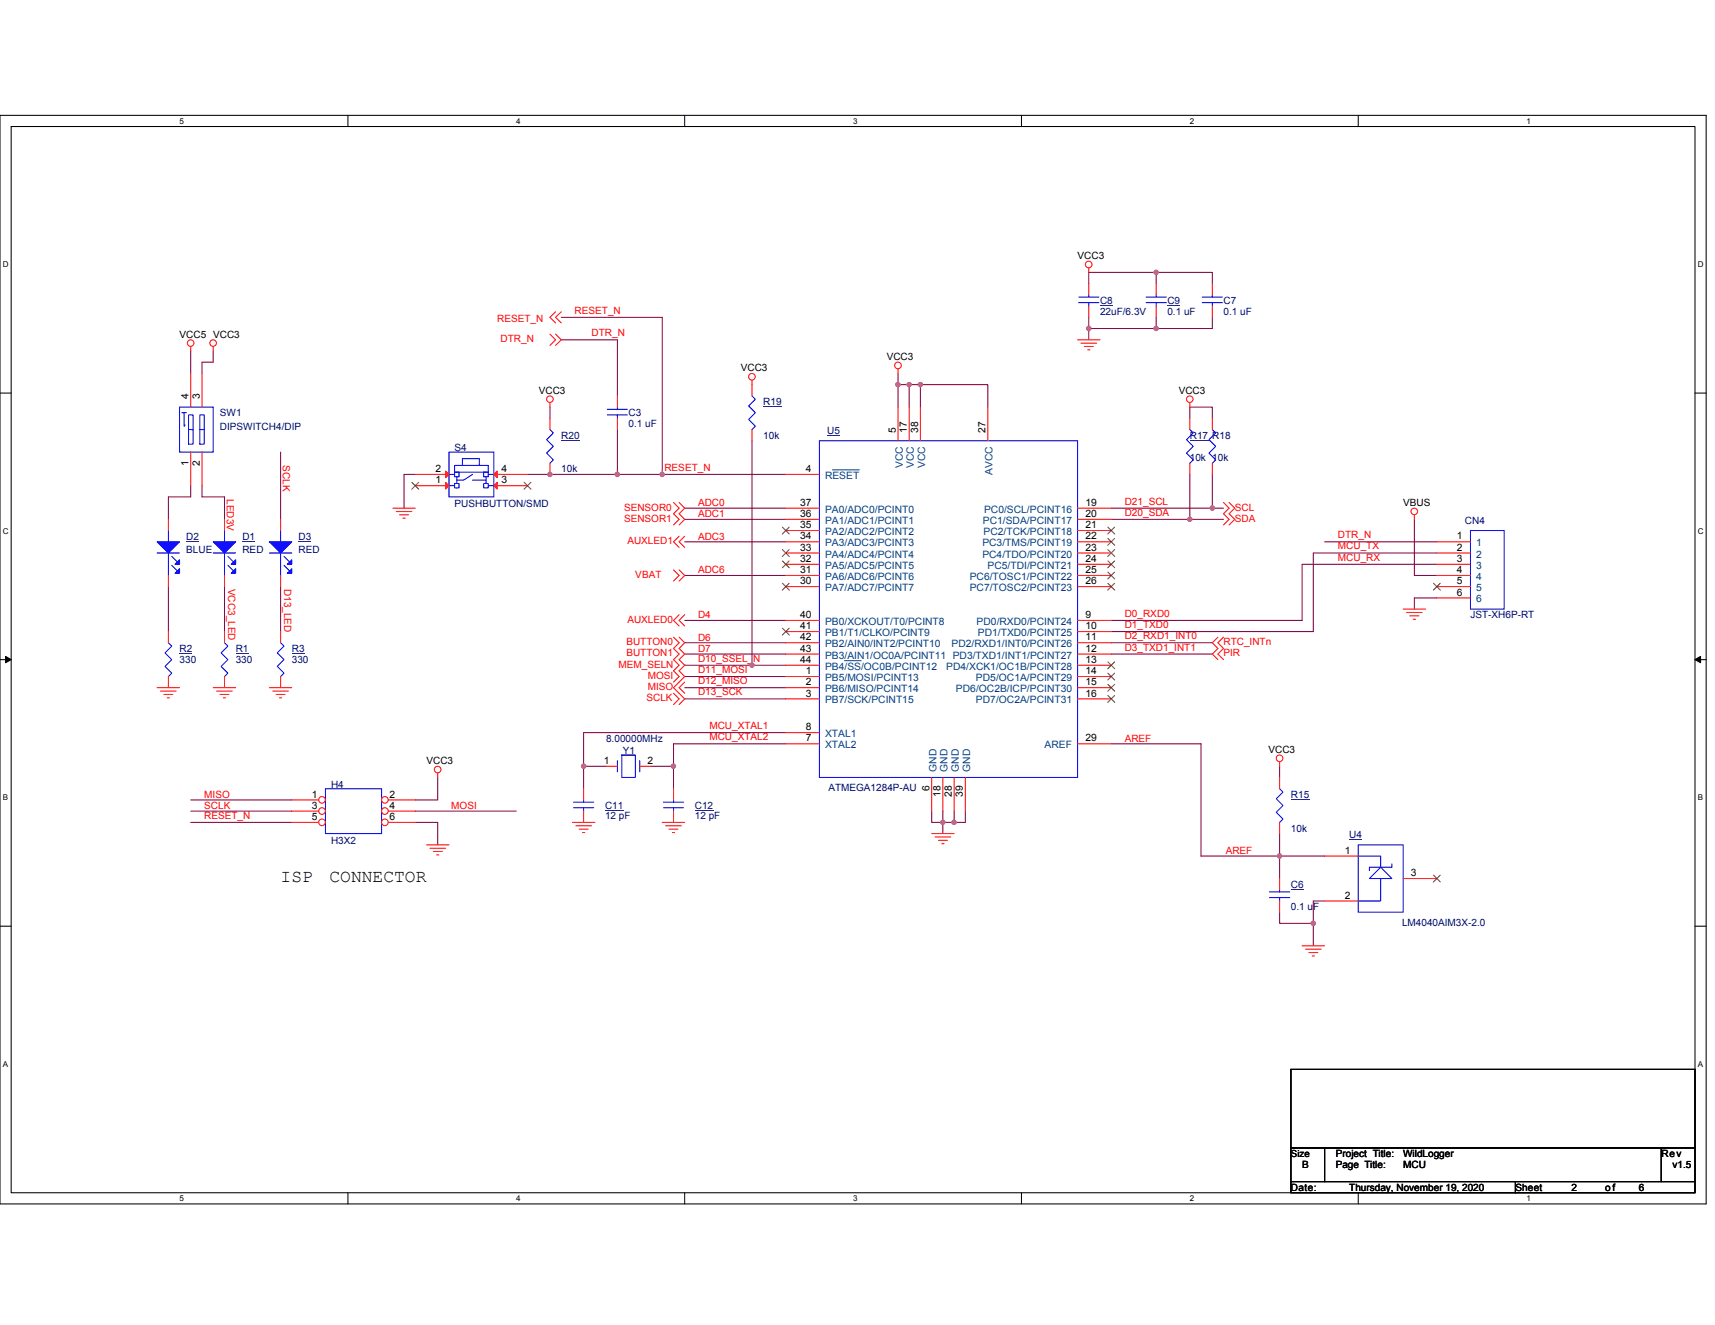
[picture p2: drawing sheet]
<svg xmlns="http://www.w3.org/2000/svg" width="279mm" height="216mm" viewBox="0 0 279 216" stroke-linecap="round" stroke-linejoin="round" font-family="sans-serif">
<path d="M0 18.8h278v177.4h-278zM1.8 20.6h274.3v173.8h-274.3z" fill="none" stroke="#000" stroke-width=".17"/>
<g fill="#fff">
<path d="M29.3 19h.7v1.4h-.7z"/>
<path d="M29.3 194.5h.7v1.5h-.7z"/>
</g>
<path d="M56.7 18.8v1.8M56.7 194.4v1.8" fill="none" stroke="#000" stroke-width=".17"/>
<g fill="#fff">
<path d="M84.1 19h.7v1.4h-.7z"/>
<path d="M84.1 194.5h.7v1.5h-.7z"/>
</g>
<path d="M111.5 18.8v1.8M111.5 194.4v1.8" fill="none" stroke="#000" stroke-width=".17"/>
<g fill="#fff">
<path d="M139 19h.7v1.4h-.7z"/>
<path d="M139 194.5h.7v1.5h-.7z"/>
</g>
<path d="M166.4 18.8v1.8M166.4 194.4v1.8" fill="none" stroke="#000" stroke-width=".17"/>
<g fill="#fff">
<path d="M193.8 19h.8v1.4h-.8z"/>
<path d="M193.8 194.5h.8v1.5h-.8z"/>
</g>
<path d="M221.3 18.8v1.8M221.3 194.4v1.8" fill="none" stroke="#000" stroke-width=".17"/>
<g fill="#fff">
<path d="M248.7 19h.7v1.4h-.7z"/>
<path d="M248.7 194.5h.7v1.5h-.7z"/>
<path d="M.5 42.3h.9v1.5h-.9z"/>
<path d="M276.6 42.3h1v1.5h-1z"/>
<path d="M.5 85.8h.9v1.4h-.9z"/>
<path d="M276.6 85.8h1v1.4h-1z"/>
</g>
<path d="M0 64.1h1.8M276.1 64.1h1.9" fill="none" stroke="#000" stroke-width=".17"/>
<g fill="#fff">
<path d="M.5 129.2h.8v1.5h-.8z"/>
<path d="M276.6 129.2h.9v1.5h-.9z"/>
</g>
<path d="M0 107.5h1.8M276.1 107.5h1.9" fill="none" stroke="#000" stroke-width=".17"/>
<path d="M.9 107l.9 .5-.9 .5zM276.1 107.5l1-.5v1z" fill="#000" stroke="#000" stroke-width=".16"/>
<g fill="#fff">
<path d="M.5 172.6h.8v1.5h-.8z"/>
<path d="M276.6 172.6h.9v1.5h-.9z"/>
</g>
<path d="M0 150.9h1.8M276.1 150.9h1.9M210.3 174.2h65.8v12.8h-65.8zM210.3 187h5.5v5.5h-5.5zM210.3 192.5h36.6v1.9h-36.6zM215.8 187h54.9v5.5h-54.9zM246.9 192.5h29.2v1.9h-29.2zM270.7 187h5.4v5.5h-5.4z" fill="none" stroke="#000" stroke-width=".17"/>
<g fill="none" stroke="#800040" stroke-width=".17">
<path d="M31.1 57.2v3.7M34.7 57.2v1.8h-1.8v1.9M91.4 55.4h9.2v9.1M91.4 51.7h16.5v25.6M177.4 51.7v1.8M177.4 53.5v1.9M177.4 53.5h11M188.4 44.4h9.1v1.8M188.4 44.4h-11v1.8M188.4 44.4v1.8M188.4 51.7v1.8M197.5 51.7v1.8h-9.1"/>
<path d="M31.1 79.1v1.9h-3.7v3.6M32.9 79.1v1.9h3.7v3.6M45.7 73.7v10.9M67.6 77.3h-1.8v5.5M85.9 77.3h14.7M89.6 66.3v1.9M100.6 70v7.3M100.6 77.3h7.3M107.9 77.3h20.1M122.5 71.8v36.6M146.3 60.9v1.8M146.3 62.7v3.6"/>
<path d="M146.3 62.7h1.8M148.1 62.7v3.6M148.1 62.7h1.8M149.9 62.7h11v3.6M149.9 62.7v3.6M193.8 77.3v7.3M193.8 68.2v-1.9h3.7v1.9M197.5 77.3v5.5M27.4 95.6v7.3M36.6 95.6v7.3M45.7 95.6v7.3M111.5 88.3h16.5"/>
<path d="M111.5 84.6h16.5M111.5 82.8h16.5M111.5 93.8h16.5M181 84.6h12.8M181 82.8h16.5M193.8 84.6h5.5M197.5 82.8h1.8M215.8 88.3h18.3M230.4 84.6v9.2h3.7M234.1 90.1h-20.1v12.8h-33M234.1 97.4h-3.7v1.9M234.1 91.9h-22v9.2h-31.1"/>
<path d="M111.5 101.1h16.5M111.5 106.6h16.5M111.5 104.7h16.5M111.5 113.9h16.5M111.5 112.1h16.5M111.5 110.2h16.5M111.5 108.4h11M122.5 108.4h5.5M128 119.4h-32.9v9.1M181 104.7h16.5M181 106.6h16.5M31.1 130.3h16.4"/>
<path d="M31.1 132.2h16.4M31.1 134h16.4M67.6 134h3.7v3.7M67.6 132.2h16.5M71.3 126.7v3.6h-3.7M95.1 124.9h3.6M106.1 124.9h3.6M109.7 124.9v3.6M128 121.2h-18.3v3.7M151.8 132.2v1.8h1.8M153.6 132.2v1.8M153.6 134v1.8"/>
<path d="M153.6 134h1.8M155.4 132.2v1.8M157.3 132.2v1.8h-1.9M181 121.2h14.7v18.3h12.8M208.5 124.9v1.8M208.5 139.5v3.7M208.5 135.8v3.7M208.5 139.5h7.3M208.5 148.6v1.9h5.5M214 150.5v3.6M215.8 146.8h-1.8v3.7"/>
</g>
<g fill="#f0f" stroke="#f0f" stroke-width=".17">
<circle cx="149.9" cy="62.7" r=".36"/>
<circle cx="148.1" cy="62.7" r=".35"/>
<circle cx="146.3" cy="62.7" r=".36"/>
<circle cx="193.8" cy="84.6" r=".35"/>
<circle cx="95.1" cy="124.8" r=".36"/>
<circle cx="197.5" cy="82.8" r=".36"/>
<circle cx="109.7" cy="124.8" r=".36"/>
<circle cx="153.6" cy="134" r=".35"/>
<circle cx="155.4" cy="134" r=".36"/>
<circle cx="122.5" cy="108.4" r=".36"/>
<circle cx="214" cy="150.5" r=".36"/>
<circle cx="208.5" cy="139.5" r=".35"/>
<circle cx="177.4" cy="53.5" r=".36"/>
<circle cx="188.3" cy="53.5" r=".35"/>
<circle cx="188.3" cy="44.4" r=".35"/>
<circle cx="89.6" cy="77.3" r=".36"/>
<circle cx="107.9" cy="77.3" r=".36"/>
<circle cx="100.6" cy="77.3" r=".36"/>
</g>
<g fill="none" stroke="#f00" stroke-width=".17">
<path d="M31.1 56.5v.7M34.7 56.5v.7M89.6 54.4l.9 1-.9 .9M90.5 50.8l-.9 .9 .9 .9M90.5 54.4l.9 1-.9 .9M91.4 50.8l-.9 .9 .9 .9M175.6 55.4h3.6M176.1 55.9h2.6M176.7 56.5h1.4M177.2 57h.4M177.4 43.7v.7M197.5 46.2v1.8"/>
<path d="M197.5 49.9v1.8M89.6 65.6v.7M89.6 68.2v1.8M89.6 75.5v1.8M100.6 64.5v1.8M100.6 68.2v1.8M122.5 62v2.5M122.5 70v1.8M146.3 60.1v.8M193.8 65.6v.7M27.4 84.6v1.8M27.4 93.8v1.8"/>
<path d="M36.6 84.6v1.8M36.6 93.8v1.8M45.7 84.6v1.8M45.7 93.8v1.8M64 82.8h3.6M64.6 83.4h2.5M65.1 83.9h1.5M65.6 84.4h.4M109.7 92.9l.9 .9-.9 .9M109.7 81.9l.9 .9-.9 .9 .9 .9-.9 .9M110.6 87.4l-.9 .9 .9 .9M110.6 92.9l.9 .9-.9 .9"/>
<path d="M110.6 81.9l.9 .9-.9 .9 .9 .9-.9 .9M111.5 87.4l-.9 .9 .9 .9M199.3 81.9l.9 .9-.9 .9 .9 .9-.9 .9M200.2 81.9l1 .9-1 .9 1 .9-1 .9M228.6 99.3h3.6M229.2 99.8h2.5M230.4 83.9v.7M234.1 88.3h5.5M234.1 90.1h5.5M234.1 91.9h5.5M234.1 93.8h5.5M234.1 95.6h5.5"/>
<path d="M234.1 97.4h5.5M25.6 112.1h3.7M26.1 112.6h2.6M26.7 113.2h1.5M27.2 113.7h.4M34.7 112.1h3.7M35.3 112.6h2.5M35.8 113.2h1.5M36.4 113.7h.3M36.6 102.9v1.8M36.6 110.2v1.9M43.9 112.1h3.6"/>
<path d="M44.4 112.6h2.6M45 113.2h1.4M45.5 113.7h.4M109.7 103.8l.9 .9-.9 1 .9 .9-.9 .9 .9 .9-.9 .9 .9 .9-.9 .9M109.7 113l.9 .9-.9 .9M110.6 100.2l-.9 .9 .9 .9M110.6 103.8l.9 .9-.9 1 .9 .9-.9 .9 .9 .9-.9 .9 .9 .9-1.8 1.9 1.8 1.8-.9 .9M111.5 111.1l-.9 1 .9 .9M111.5 100.2l-.9 .9 .9 .9M198.4 103.8l-.9 .9 .9 1-.9 .9 .9 .9M199.3 103.8l-.9 .9 .9 1-.9 .9 .9 .9M229.7 100.4h1.5"/>
<path d="M230.2 100.9h.4M69.5 137.7h3.7M70 138.2h2.6M70.6 138.7h1.5M71.1 139.3h.4M71.3 126v.7M93.3 134h3.6M93.8 134.6h2.6M94.4 135.1h1.4M94.9 135.7h.4M95.1 128.5v1.8M95.1 132.2v1.8"/>
<path d="M107.9 134h3.6M108.4 134.6h2.6M109 135.1h1.4M109.5 135.7h.4M151.8 135.8h3.6M152.3 136.4h2.6M152.9 136.9h1.4M153.4 137.5h.4M208.5 126.7v1.8M208.5 134v1.8M208.5 124.1v.8M215.8 139.5h5.5"/>
<path d="M208.5 143.2v1.8M208.5 146.8v1.8M212.1 154.1h3.7M212.7 154.7h2.5M213.2 155.2h1.5M213.8 155.8h.3M215.8 146.8h5.5M228.6 143.2h5.5"/>
<circle cx="31.1" cy="55.9" r=".54"/>
<circle cx="34.7" cy="55.9" r=".54"/>
<circle cx="146.3" cy="59.5" r=".54"/>
<circle cx="177.4" cy="43.1" r=".54"/>
<circle cx="89.6" cy="65" r=".54"/>
<circle cx="122.5" cy="61.4" r=".54"/>
<circle cx="193.8" cy="65" r=".54"/>
<circle cx="230.4" cy="83.3" r=".54"/>
<circle cx="71.3" cy="125.4" r=".54"/>
<circle cx="208.5" cy="123.6" r=".54"/>
</g>
<g fill="#00f" stroke="#00f" stroke-width=".17">
<path d="M43.9 88.3h3.6l-1.8 1.8z" fill-rule="evenodd"/>
<path d="M47.5 91.2v.7h-.7z" fill-rule="evenodd"/>
<path d="M46.8 93.4l.7-.7v.7z" fill-rule="evenodd"/>
<path d="M34.7 88.3h3.7l-1.8 1.8z" fill-rule="evenodd"/>
<path d="M38.4 91.2v.7h-.7z" fill-rule="evenodd"/>
<path d="M37.7 93.4l.7-.7v.7z" fill-rule="evenodd"/>
<path d="M25.6 88.3h3.7l-1.9 1.8z" fill-rule="evenodd"/>
<path d="M29.3 91.2v.7h-.8z" fill-rule="evenodd"/>
<path d="M28.5 93.4l.8-.7v.7z" fill-rule="evenodd"/>
</g>
<g fill="none" stroke="#00f" stroke-width=".17">
<path d="M195.9 49.3h3.3M195.9 48.4h3.3M197.5 48v.4M197.5 49.3v.6M89.6 70l.5 .5-1.1 1.1 1.1 1.1-1.1 1.1 1.1 1.1-.5 .6M98.9 67.6h3.3M98.9 66.7h3.3M100.6 66.3v.4M100.6 67.6v.6M122.5 64.5l.6 .6-1.1 1 1.1 1.1-1.1 1.1 1.1 1.1-.6 .6M25.6 90.1h3.7M27.4 86.4v1.9"/>
<path d="M27.4 90.1v3.7M28 90.7l.9 .9M28 92.1l.9 .9M34.7 90.1h3.7M36.6 86.4v1.9M36.6 90.1v3.7M37.1 90.7l.9 .9M37.1 92.1l.9 .9M43.9 90.1h3.6M45.7 86.4v1.9M45.7 90.1v3.7M46.3 90.7l.9 .9"/>
<path d="M46.3 92.1l.9 .9M239.6 86.4h5.4v12.9h-5.4zM36.6 104.7l.5 .6-1.1 1.1 1.1 1.1-1.1 1.1 1.1 1.1-.5 .5M53 128.5h9.2v7.3h-9.2zM93.5 131.6h3.2M93.5 130.7h3.2M95.1 130.3v.4M95.1 131.6v.6M208.5 128.5l.5 .6-1.1 1.1 1.1 1.1-1.1 1.1 1.1 1.1-.5 .5M221.3 137.7h7.3v10.9h-7.3zM221.3 139.5h3.6v1.8M206.8 146.3h3.3"/>
<path d="M206.8 145.3h3.3M208.5 145v.3M208.5 146.3v.5M223.1 143.2l1.8-1.9 1.9 1.9zM223.1 141.3h.1M223.1 141.3v.6M224.9 143.2v3.6h-3.6M226.8 140.8v.5h-3.7"/>
</g>
<path d="M91.4 71.7h3M124.4 66.2h3M30.4 88.2h2M39.5 88.2h2.1M48.6 88.2h2.1M38.4 106.4h2.1M98.6 132.1h3M210.3 130.2h3M219.8 136.8h2.1M210.3 144.9h2.1" fill="none" stroke="#000080" stroke-width=".16"/>
<path d="M233.5 95l1.2 1.2M234.6 95l-1.1 1.2M233.5 142.6l1.2 1.1M234.6 142.6l-1.1 1.1" fill="none" stroke="#804000" stroke-width=".16"/>
<circle cx="52.5" cy="130.3" r=".54" fill="#fff" stroke="#f00" stroke-width=".17"/>
<path d="M47.5 130.3h4.4" fill="none" stroke="#f00" stroke-width=".17"/>
<circle cx="62.7" cy="130.3" r=".54" fill="#fff" stroke="#f00" stroke-width=".17"/>
<path d="M63.3 130.3h4.3" fill="none" stroke="#f00" stroke-width=".17"/>
<circle cx="52.5" cy="132.2" r=".54" fill="#fff" stroke="#f00" stroke-width=".17"/>
<path d="M47.5 132.2h4.4" fill="none" stroke="#f00" stroke-width=".17"/>
<circle cx="62.7" cy="132.2" r=".54" fill="#fff" stroke="#f00" stroke-width=".17"/>
<path d="M63.3 132.2h4.3" fill="none" stroke="#f00" stroke-width=".17"/>
<circle cx="52.5" cy="134" r=".54" fill="#fff" stroke="#f00" stroke-width=".17"/>
<path d="M47.5 134h4.4" fill="none" stroke="#f00" stroke-width=".17"/>
<circle cx="62.7" cy="134" r=".54" fill="#fff" stroke="#f00" stroke-width=".17"/>
<path d="M45.7 102.9v1.8M45.7 110.2v1.9M63.3 134h4.3" fill="none" stroke="#f00" stroke-width=".17"/>
<path d="M45.7 104.7l.6 .6-1.1 1.1 1.1 1.1-1.1 1.1 1.1 1.1-.6 .5M100.6 124v1.8M101.3 123h2.2v3.7h-2.2zM104.2 124v1.8" fill="none" stroke="#00f" stroke-width=".17"/>
<path d="M47.5 106.4h2.1" fill="none" stroke="#000080" stroke-width=".16"/>
<path d="M101.5 123h1.9v.2h-1.9z" fill="#000080"/>
<g fill="none" stroke="#f00" stroke-width=".17">
<path d="M177.4 46.2v1.8M177.4 49.9v1.8M188.4 46.2v1.8M188.4 49.9v1.8M31.1 73.7v5.4M31.1 60.9v5.4M32.9 73.7v5.4M32.9 60.9v5.4M67.6 79.1h5.6M67.6 77.3h5.6M80.5 79.1h5.4M80.5 77.3h5.4"/>
<path d="M128 77.3h5.5M146.3 66.3v5.5M148.1 66.3v5.5M149.9 66.3v5.5M160.9 66.3v5.5M193.8 68.2v1.8M193.8 75.5v1.8M197.5 68.2v1.8M197.5 75.5v1.8M128 95.6h5.5M128 93.8h5.5M128 91.9h5.5"/>
<path d="M128 90.1h5.5M128 88.3h5.5M128 86.4h5.5M128 84.6h5.5M128 82.8h5.5M175.6 90.1h5.4M175.6 91.9h5.4M175.6 93.8h5.4M175.6 95.6h5.4M175.6 84.6h5.4M175.6 86.4h5.4M175.6 88.3h5.4"/>
<path d="M175.6 82.8h5.4M27.4 102.9v1.8M27.4 110.2v1.9M128 110.2h5.5M128 112.1h5.5M128 113.9h5.5M128 119.4h5.5M128 101.1h5.5M128 102.9h5.5M128 104.7h5.5M128 106.6h5.5M128 108.4h5.5"/>
<path d="M175.6 101.1h5.4M175.6 102.9h5.4M175.6 104.7h5.4M175.6 108.4h5.4M175.6 110.2h5.4M175.6 112.1h5.4M175.6 113.9h5.4M175.6 106.6h5.4M98.7 124.9h1.9M104.2 124.9h1.9M109.7 128.5v1.8M109.7 132.2v1.8"/>
<path d="M128 121.2h5.5M151.8 126.7v5.5M153.6 126.7v5.5M155.4 126.7v5.5M157.3 126.7v5.5M175.6 121.2h5.4"/>
</g>
<g fill="none" stroke="#00f" stroke-width=".17">
<path d="M175.7 49.3h3.3M175.7 48.4h3.3M177.4 48v.4M177.4 49.3v.6M186.7 49.3h3.3M186.7 48.4h3.3M188.4 48v.4M188.4 49.3v.6M29.3 66.3h5.4v7.4h-5.4zM29.6 67.2h.8M30 67.2v2.2l.2-.1M30.7 67.6h.8v4.8h-.8z"/>
<path d="M30.7 70h.8M32.6 67.6h.7v4.8h-.7zM32.6 70h.7M73.2 73.7h7.3v7.3h-7.3zM73.2 77.3h.9M74.1 76.9h5.4M74.1 76.9v-1.1h5.4v1.1M74.1 77.3v.4h.3M74.1 76.9h.7v.8h-.4M74.1 76.9v.4M74.4 77.7v1.1M74.4 78.8h-.3v.3h-.9"/>
<path d="M74.4 78.8h.4v.7h-.7v-.4M75.3 75.8v-1.1h2.8v1.1M77 78.2h2.2M77 77.3l-1.5 .9h-1.1M79.2 77.7v1.1M79.5 77.3v.4h-.3M79.5 79.1v.4h-.7v-.7h.7v.3h1M79.5 77.3h1M79.5 76.9h-.7v.8h.4M79.5 76.9v.4M133.5 71.8h42.1v54.9h-42.1zM193.8 70l.6 .5-1.1 1.1 1.1 1.1-1.1 1.1 1.1 1.1-.6 .6"/>
<path d="M197.5 70l.6 .5-1.1 1.1 1.1 1.1-1.1 1.1 1.1 1.1-.6 .6M27.4 104.7l.6 .6-1.1 1.1 1.1 1.1-1.1 1.1 1.1 1.1-.6 .5M108.1 131.6h3.3M108.1 130.7h3.3M109.7 130.3v.4M109.7 131.6v.6"/>
</g>
<path d="M179.2 49.8h2.1M190.2 49.8h2.1M134.8 71h2.1M193.8 71.7h3M29.3 106.4h2M113.2 132.1h3" fill="none" stroke="#000080" stroke-width=".16"/>
<path d="M135.6 76.6h4.4M137.6 107.7h2.7" fill="none" stroke="#004080" stroke-width=".16"/>
<g fill="none" stroke="#804000" stroke-width=".16">
<path d="M67.1 78.6l1.1 1.1M68.2 78.6l-1.1 1.1M85.4 78.6l1.1 1.1M86.5 78.6l-1.1 1.1M127.5 95l1.1 1.2M127.5 91.4l1.1 1.1M127.5 89.6l1.1 1.1M127.5 85.9l1.1 1.1M128.6 95l-1.2 1.2M128.6 91.4l-1.2 1.1M128.6 89.6l-1.2 1.1M128.6 85.9l-1.2 1.1"/>
<path d="M180.5 89.6l1.1 1.1M180.5 91.4l1.1 1.1M180.5 93.2l1.1 1.1M180.5 95l1.1 1.2M180.5 85.9l1.1 1.1M180.5 87.7l1.1 1.2M181.6 89.6l-1.1 1.1M181.6 91.4l-1.1 1.1M181.6 93.2l-1.1 1.1M181.6 95l-1.1 1.2M181.6 85.9l-1.1 1.1M181.6 87.7l-1.1 1.2"/>
<path d="M127.5 102.4l1.1 1.1M128.6 102.4l-1.2 1.1M180.5 107.8l1.1 1.2M180.5 109.7l1.1 1.1M180.5 111.5l1.1 1.1M180.5 113.3l1.1 1.1M181.6 107.8l-1.1 1.2M181.6 109.7l-1.1 1.1M181.6 111.5l-1.1 1.1M181.6 113.3l-1.1 1.1"/>
</g>
<g fill="#f00" stroke="#f00" stroke-width=".17">
<path d="M72.6 78.6l.6 .5-.6 .6z"/>
<path d="M80.5 79.1l.5-.5v1.1z"/>
<path d="M72.6 76.8l.6 .5-.6 .6z"/>
<path d="M80.5 77.3l.5-.5v1.1z"/>
</g>
<g fill="#f0f" stroke="#f0f" stroke-width=".17">
<circle cx="149.9" cy="62.7" r=".36"/>
<circle cx="148.1" cy="62.7" r=".35"/>
<circle cx="146.3" cy="62.7" r=".36"/>
<circle cx="193.8" cy="84.6" r=".35"/>
<circle cx="95.1" cy="124.8" r=".36"/>
<circle cx="197.5" cy="82.8" r=".36"/>
<circle cx="109.7" cy="124.8" r=".36"/>
<circle cx="153.6" cy="134" r=".35"/>
<circle cx="155.4" cy="134" r=".36"/>
<circle cx="122.5" cy="108.4" r=".36"/>
<circle cx="214" cy="150.5" r=".36"/>
<circle cx="208.5" cy="139.5" r=".35"/>
<circle cx="177.4" cy="53.5" r=".36"/>
<circle cx="188.3" cy="53.5" r=".35"/>
<circle cx="188.3" cy="44.4" r=".35"/>
<circle cx="89.6" cy="77.3" r=".36"/>
<circle cx="107.9" cy="77.3" r=".36"/>
<circle cx="100.6" cy="77.3" r=".36"/>
</g>
<g font-size="2.9">
<text x="45.7" y="143.6">ISP</text>
<text x="53.7" y="143.6">CONNECTOR</text>
</g>
<g font-size="1.7">
<text x="30.7" y="65.1" transform="rotate(-90 30.7 65.1)">4</text>
<text x="32.5" y="65.1" transform="rotate(-90 32.5 65.1)">3</text>
<text x="145.9" y="70.5" transform="rotate(-90 145.9 70.5)">5</text>
<text x="147.7" y="70.5" transform="rotate(-90 147.7 70.5)">17</text>
<text x="149.6" y="70.5" transform="rotate(-90 149.6 70.5)">38</text>
<text x="160.5" y="70.5" transform="rotate(-90 160.5 70.5)">27</text>
<text x="30.7" y="75.9" transform="rotate(-90 30.7 75.9)">1</text>
<text x="32.5" y="75.9" transform="rotate(-90 32.5 75.9)">2</text>
<text x="71" y="76.9">2</text>
<text x="81.7" y="76.9">4</text>
<text x="131.3" y="76.9">4</text>
<text x="71" y="78.8">1</text>
<text x="81.7" y="78.8">3</text>
<text x="130.4" y="82.4">37</text>
<text x="176.8" y="82.4">19</text>
<text x="130.4" y="89.7">33</text>
<text x="130.4" y="87.9">34</text>
<text x="130.4" y="86.1">35</text>
<text x="130.4" y="84.2">36</text>
<text x="176.8" y="84.2">20</text>
<text x="176.8" y="89.7">23</text>
<text x="176.8" y="87.9">22</text>
<text x="176.8" y="86.1">21</text>
<text x="237.4" y="87.9">1</text>
<text x="237.4" y="89.7">2</text>
<text x="130.4" y="95.2">30</text>
<text x="130.4" y="93.4">31</text>
<text x="130.4" y="91.6">32</text>
<text x="176.8" y="91.6">24</text>
<text x="176.8" y="93.4">25</text>
<text x="176.8" y="95.2">26</text>
<text x="237.4" y="91.6">3</text>
<text x="237.4" y="93.4">4</text>
<text x="237.4" y="95.2">5</text>
<text x="130.4" y="100.7">40</text>
<text x="176.8" y="100.7">9</text>
<text x="237.4" y="97">6</text>
<text x="130.4" y="102.5">41</text>
<text x="130.4" y="104.4">42</text>
<text x="130.4" y="106.2">43</text>
<text x="176.8" y="104.4">11</text>
<text x="176.8" y="106.2">12</text>
<text x="176.8" y="102.5">10</text>
<text x="130.4" y="108">44</text>
<text x="131.3" y="109.9">1</text>
<text x="131.3" y="111.7">2</text>
<text x="131.3" y="113.5">3</text>
<text x="176.8" y="108">13</text>
<text x="176.8" y="111.7">15</text>
<text x="176.8" y="109.9">14</text>
<text x="176.8" y="113.5">16</text>
<text x="131.3" y="119">8</text>
<text x="98.4" y="124.5">1</text>
<text x="105.5" y="124.5">2</text>
<text x="131.3" y="120.8">7</text>
<text x="176.8" y="120.8">29</text>
<text x="50.8" y="130">1</text>
<text x="50.8" y="131.8">3</text>
<text x="63.4" y="130">2</text>
<text x="63.4" y="131.8">4</text>
<text x="151.4" y="128.9" transform="rotate(-90 151.4 128.9)">6</text>
<text x="153.2" y="129.8" transform="rotate(-90 153.2 129.8)">18</text>
<text x="155.1" y="129.8" transform="rotate(-90 155.1 129.8)">28</text>
<text x="156.9" y="129.8" transform="rotate(-90 156.9 129.8)">39</text>
<text x="50.8" y="133.6">5</text>
<text x="63.4" y="133.6">6</text>
<text x="219.1" y="139.1">1</text>
<text x="229.9" y="142.8">3</text>
<text x="219.1" y="146.4">2</text>
</g>
<g font-size="1.7" fill="#004080">
<text x="147.1" y="76.3" transform="rotate(-90 147.1 76.3)">VCC</text>
<text x="148.9" y="76.3" transform="rotate(-90 148.9 76.3)">VCC</text>
<text x="150.7" y="76.3" transform="rotate(-90 150.7 76.3)">VCC</text>
<text x="161.7" y="77.4" transform="rotate(-90 161.7 77.4)">AVCC</text>
<text x="134.4" y="78">RESET</text>
<text x="134.4" y="83.5">PA0/ADC0/PCINT0</text>
<text x="160.3" y="83.5">PC0/SCL/PCINT16</text>
<text x="134.4" y="89">PA3/ADC3/PCINT3</text>
<text x="134.4" y="87.2">PA2/ADC2/PCINT2</text>
<text x="134.4" y="85.4">PA1/ADC1/PCINT1</text>
<text x="160" y="89">PC3/TMS/PCINT19</text>
<text x="160.1" y="85.4">PC1/SDA/PCINT17</text>
<text x="160.2" y="87.2">PC2/TCK/PCINT18</text>
<text x="240.5" y="89">1</text>
<text x="134.4" y="94.5">PA6/ADC6/PCINT6</text>
<text x="134.4" y="92.7">PA5/ADC5/PCINT5</text>
<text x="134.4" y="90.8">PA4/ADC4/PCINT4</text>
<text x="158" y="94.5">PC6/TOSC1/PCINT22</text>
<text x="160" y="90.8">PC4/TDO/PCINT20</text>
<text x="160.9" y="92.7">PC5/TDI/PCINT21</text>
<text x="240.5" y="90.8">2</text>
<text x="240.5" y="92.7">3</text>
<text x="240.5" y="94.5">4</text>
<text x="134.4" y="96.3">PA7/ADC7/PCINT7</text>
<text x="134.4" y="101.8">PB0/XCKOUT/T0/PCINT8</text>
<text x="158" y="96.3">PC7/TOSC2/PCINT23</text>
<text x="159.1" y="101.8">PD0/RXD0/PCINT24</text>
<text x="240.5" y="96.3">5</text>
<text x="240.5" y="98.2">6</text>
<text x="134.4" y="103.7">PB1/T1/CLKO/PCINT9</text>
<text x="134.4" y="105.5">PB2/AIN0/INT2/PCINT10</text>
<text x="134.4" y="107.3">PB3/AIN1/OC0A/PCINT11 PD3/TXD1/INT1/PCINT27</text>
<text x="155" y="105.5">PD2/RXD1/INT0/PCINT26</text>
<text x="159.3" y="103.7">PD1/TXD0/PCINT25</text>
<text x="134.4" y="111">PB5/MOSI/PCINT13</text>
<text x="134.4" y="112.8">PB6/MISO/PCINT14</text>
<text x="134.4" y="109.1">PB4/SS/OC0B/PCINT12</text>
<text x="154.2" y="109.1">PD4/XCK1/OC1B/PCINT28</text>
<text x="155.7" y="112.8">PD6/OC2B/ICP/PCINT30</text>
<text x="159" y="111">PD5/OC1A/PCINT29</text>
<text x="134.4" y="114.6">PB7/SCK/PCINT15</text>
<text x="159" y="114.6">PD7/OC2A/PCINT31</text>
<text x="134.4" y="121.9">XTAL2</text>
<text x="134.4" y="120.1">XTAL1</text>
<text x="152.5" y="125.8" transform="rotate(-90 152.5 125.8)">GND</text>
<text x="154.4" y="125.8" transform="rotate(-90 154.4 125.8)">GND</text>
<text x="156.2" y="125.8" transform="rotate(-90 156.2 125.8)">GND</text>
<text x="158" y="125.8" transform="rotate(-90 158 125.8)">GND</text>
<text x="170.2" y="121.9">AREF</text>
</g>
<g font-size="1.6">
<text x="175.6" y="42.2">VCC3</text>
<text x="29.3" y="55">VCC5 VCC3</text>
<text x="144.5" y="58.7">VCC3</text>
<text x="87.8" y="64.2">VCC3</text>
<text x="120.7" y="60.5">VCC3</text>
<text x="192" y="64.2">VCC3</text>
<text x="228.6" y="82.4">VBUS</text>
<text x="69.5" y="124.5">VCC3</text>
<text x="206.7" y="122.7">VCC3</text>
<text x="210.3" y="188.4">Size</text>
<text x="212.1" y="190.4">B</text>
<text x="217.6" y="188.5">Project Title:</text>
<text x="217.6" y="190.4">Page Title:</text>
<text x="228.6" y="190.4">MCU</text>
<text x="228.6" y="188.5">WildLogger</text>
<text x="270.7" y="188.5">Rev</text>
<text x="272.5" y="190.4">v1.5</text>
<text x="210.3" y="194">Date:</text>
<text x="219.8" y="194">Thursday, November 19, 2020</text>
<text x="246.9" y="194">Sheet</text>
<text x="256" y="194">2</text>
<text x="261.5" y="194">of</text>
<text x="267" y="194">6</text>
</g>
<g font-size="1.6" fill="#f00">
<text x="81" y="52.5">RESET_N</text>
<text x="93.6" y="51.1">RESET_N</text>
<text x="81.6" y="55.8">DTR_N</text>
<text x="96.4" y="54.8">DTR_N</text>
<text x="46.1" y="75.8" transform="rotate(90 46.1 75.8)">SCLK</text>
<text x="108.2" y="76.7">RESET_N</text>
<text x="36.9" y="81.3" transform="rotate(90 36.9 81.3)">LED3V</text>
<text x="101.7" y="83.2">SENSOR0</text>
<text x="113.7" y="82.4">ADC0</text>
<text x="183.2" y="82.2">D21_SCL</text>
<text x="201.2" y="83.2">SCL</text>
<text x="101.7" y="85">SENSOR1</text>
<text x="102.2" y="88.7">AUXLED1</text>
<text x="113.7" y="87.9">ADC3</text>
<text x="113.7" y="84.3">ADC1</text>
<text x="183.2" y="84.1">D20_SDA</text>
<text x="201.2" y="85">SDA</text>
<text x="218" y="87.7">DTR_N</text>
<text x="218" y="89.5">MCU_TX</text>
<text x="37.1" y="95.9" transform="rotate(90 37.1 95.9)">VCC3_LED</text>
<text x="46.3" y="95.9" transform="rotate(90 46.3 95.9)">D13_LED</text>
<text x="103.5" y="94.1">VBAT</text>
<text x="113.7" y="93.4">ADC6</text>
<text x="218" y="91.4">MCU_RX</text>
<text x="102.2" y="101.5">AUXLED0</text>
<text x="113.7" y="100.7">D4</text>
<text x="183.2" y="100.5">D0_RXD0</text>
<text x="102" y="105.1">BUTTON0</text>
<text x="102" y="107">BUTTON1</text>
<text x="113.7" y="106.2">D7</text>
<text x="113.7" y="104.4">D6</text>
<text x="113.7" y="107.8">D10_SSEL_N</text>
<text x="183.2" y="104.2">D2_RXD1_INT0</text>
<text x="183.2" y="102.3">D1_TXD0</text>
<text x="183.2" y="106">D3_TXD1_INT1</text>
<text x="199.3" y="107">PIR</text>
<text x="199.3" y="105.1">RTC_INTn</text>
<text x="100.8" y="108.8">MEM_SELN</text>
<text x="105.5" y="112.4">MISO</text>
<text x="105.5" y="110.6">MOSI</text>
<text x="113.7" y="113.3">D13_SCK</text>
<text x="113.7" y="111.5">D12_MISO</text>
<text x="113.7" y="109.7">D11_MOSI</text>
<text x="105.3" y="114.3">SCLK</text>
<text x="115.6" y="118.8">MCU_XTAL1</text>
<text x="115.6" y="120.6">MCU_XTAL2</text>
<text x="183.2" y="120.8">AREF</text>
<text x="33.3" y="130">MISO</text>
<text x="33.3" y="131.8">SCLK</text>
<text x="73.5" y="131.8">MOSI</text>
<text x="33.3" y="133.4">RESET_N</text>
<text x="199.7" y="139.1">AREF</text>
</g>
<g font-size="1.6" fill="#000080">
<text x="179.2" y="49.5">C8</text>
<text x="179.2" y="51.4">22uF/6.3V</text>
<text x="190.2" y="49.5">C9</text>
<text x="190.2" y="51.4">0.1 uF</text>
<text x="199.3" y="49.5">C7</text>
<text x="199.3" y="51.4">0.1 uF</text>
<text x="124.4" y="66">R19</text>
<text x="35.8" y="67.8">SW1</text>
<text x="35.8" y="70">DIPSWITCH4/DIP</text>
<text x="91.4" y="71.5">R20</text>
<text x="102.4" y="67.8">C3</text>
<text x="102.4" y="69.6">0.1 uF</text>
<text x="124.4" y="71.5">10k</text>
<text x="134.8" y="70.7">U5</text>
<text x="193.8" y="71.5">R17 R18</text>
<text x="74.1" y="73.5">S4</text>
<text x="91.4" y="77">10k</text>
<text x="193.8" y="75.1">10k 10k</text>
<text x="74.1" y="82.6">PUSHBUTTON/SMD</text>
<text x="30.4" y="87.9">D2</text>
<text x="39.5" y="87.9">D1</text>
<text x="48.6" y="87.9">D3</text>
<text x="238.7" y="85.4">CN4</text>
<text x="30.4" y="90.1">BLUE</text>
<text x="39.5" y="90.1">RED</text>
<text x="48.6" y="90.1">RED</text>
<text x="239.6" y="100.7">JST-XH6P-RT</text>
<text x="29.3" y="106.2">R2</text>
<text x="38.4" y="106.2">R1</text>
<text x="47.5" y="106.2">R3</text>
<text x="29.3" y="108.1">330</text>
<text x="38.4" y="108.1">330</text>
<text x="47.5" y="108.1">330</text>
<text x="98.7" y="120.9">8.00000MHz</text>
<text x="101.5" y="122.9">Y1</text>
<text x="53.9" y="128.4">H4</text>
<text x="98.6" y="131.8">C11</text>
<text x="113.2" y="131.8">C12</text>
<text x="135" y="128.9">ATMEGA1284P-AU</text>
<text x="210.3" y="130">R15</text>
<text x="53.9" y="137.5">H3X2</text>
<text x="98.6" y="133.5">12 pF</text>
<text x="113.2" y="133.5">12 pF</text>
<text x="210.3" y="135.5">10k</text>
<text x="219.8" y="136.6">U4</text>
<text x="210.3" y="144.6">C6</text>
<text x="210.3" y="148.3">0.1 uF</text>
<text x="228.4" y="150.9">LM4040AIM3X-2.0</text>
</g>
<g font-size="1.3">
<text x="29.3" y="20.2">5</text>
<text x="84.1" y="20.2">4</text>
<text x="139" y="20.2">3</text>
<text x="193.8" y="20.2">2</text>
<text x="248.7" y="20.2">1</text>
<text x=".5" y="43.5">D</text>
<text x="276.6" y="43.5">D</text>
<text x=".5" y="87">C</text>
<text x="276.6" y="87">C</text>
<text x=".5" y="130.4">B</text>
<text x="276.6" y="130.4">B</text>
<text x=".5" y="173.8">A</text>
<text x="276.6" y="173.8">A</text>
<text x="29.3" y="195.7">5</text>
<text x="84.1" y="195.7">4</text>
<text x="139" y="195.7">3</text>
<text x="193.8" y="195.7">2</text>
<text x="248.7" y="195.7">1</text>
</g>
</svg>
